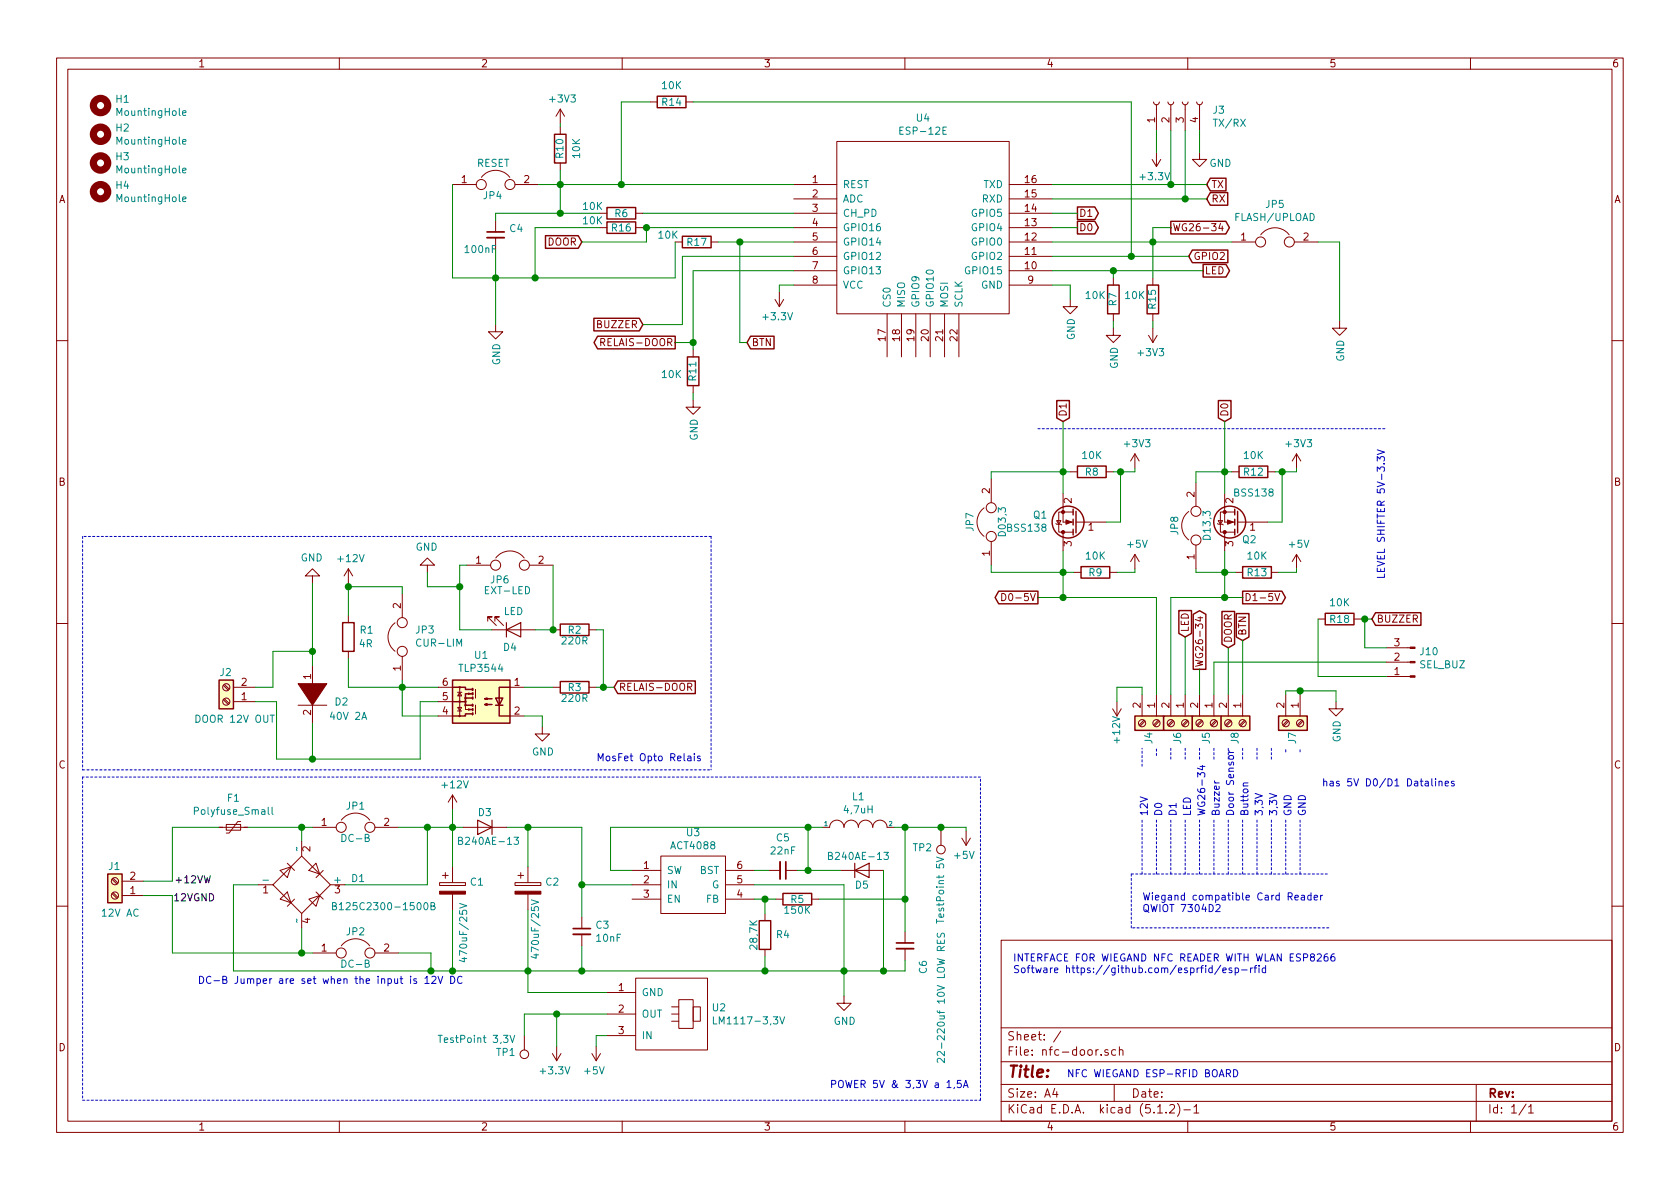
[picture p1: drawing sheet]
<svg xmlns="http://www.w3.org/2000/svg" width="297mm" height="210mm" viewBox="0 0 297 210" stroke-linecap="round" stroke-linejoin="round" font-family="sans-serif">
<g fill="none" stroke="#840000" stroke-width=".18">
<path d="M10 10.3h277v189.9h-277zM12 12.2h273v186.1h-273zM60 10.3v1.9M99.1 19.3l-.8 1.3M99.1 19.3v2.5M99.1 19.3l.7 1.3M110 10.3v1.9M114.9 18h1.3M121.3 18h1.3M160 10.3v1.9M204 18l.1 .3 .3 .2 .4-.1 .2-.4M204.5 18.5v4.6"/>
<path d="M206.5 18l.1 .3 .3 .2 .4-.1 .2-.4M207 18.5v4.6M209 18l.1 .3 .4 .2 .4-.1 .2-.4M209.5 18.5v4.6M210 10.3v1.9M211.6 18l.1 .3 .3 .2 .4-.1 .2-.4M212.1 18.5v4.6M260 10.3v1.9M80 32.6h4.2M85.1 31.4a3.2 3.2 0 0 1 5 0M87.6 39v2M91.1 32.6h4.1"/>
<path d="M99.1 22.5v1.2M99.1 28.8v1.3M106 37.7h1.3M112.4 37.7h1.3M140.3 37.7h7.7M140.3 32.6h7.7M140.3 35.2h7.7M148 25h30.4v30.5h-30.4zM178.4 37.7h7.7M178.4 32.6h7.7M178.4 35.2h7.7M203.7 28.2l.8 1.3"/>
<path d="M204.5 26.9v2.6M205.2 28.2l-.7 1.3M212.1 26.9v1.3h1.3l-1.3 1.3-1.3-1.3h1.3M215.8 39.5l-.3 .9h.8M216.1 40v.8M87.6 57.4v1.3h1.3l-1.3 1.2-1.2-1.2h1.2M87.6 42v2.1M106 40.3h1.3M112.4 40.3h1.3M119.4 42.8h1.2M125.7 42.8h1.3M137 53l.8 1.2"/>
<path d="M137.8 51.7v2.5M138.6 53l-.8 1.2M140.3 42.8h7.7M140.3 47.9h7.7M140.3 45.3h7.7M140.3 40.3h7.7M140.3 50.4h7.7M156.8 55.5v7.6M159.4 55.5v7.6M161.9 55.5v7.6M164.5 55.5v7.6M167 55.5v7.6"/>
<path d="M169.5 55.5v7.6M178.4 42.8h7.7M178.4 47.9h7.7M178.4 45.3h7.7M178.4 40.3h7.7M178.4 50.4h7.7M189.2 53v1.2h1.3l-1.3 1.3-1.2-1.3h1.2M196.8 58v1.3h1.3l-1.3 1.3-1.2-1.3h1.2M196.8 49.1v1.3M196.8 55.5v1.3M203.1 59.3l.7 1.3M203.8 49.1v1.3"/>
<path d="M203.8 55.5v1.3M203.8 58v2.6M204.6 59.3l-.8 1.3M217.8 42.8h4.2M222.9 41.5a3.2 3.2 0 0 1 5 0M228.9 42.8h4.1M236.9 56.8v1.2h1.2l-1.2 1.3-1.3-1.3h1.3M10 60.2h2M106.2 60.5h.6l.1-.5-.2-.1h-.5v1.2M122.6 70.7v1.3h1.2l-1.2 1.3-1.3-1.3h1.3M122.6 61.8v1.3M122.6 68.2v1.3"/>
<path d="M285 60.2h2M75.6 99.9h1.2l-1.2-1.2-1.3 1.2h1.3v1.3M82.5 99.9h4.2M87.7 98.7a3.2 3.2 0 0 1 5 0M93.6 99.9h4.2M174 89.8a3.2 3.2 0 0 0 0 5M175.3 84.7v4.2M175.3 95.8v4.1M186.7 92.6l.1 .1h.8l.1 .1M186.8 92.1h.8l-.4 .6zM188 87.2v5.1h1.7M188 94.1h1.7"/>
<path d="M188 94.1v3.3M189.2 83.4h1.3M189.7 90.5h-2.5v3.6h.8M190.2 92.3h5.4M195.6 83.4h1.2M200.7 80.3l-.8 1.2M200.7 80.3v2.5M200.7 98v2.6M200.7 80.3l.7 1.2M200.7 98l-.8 1.3M200.7 98l.7 1.3M210.2 90.4a3.2 3.2 0 0 0 0 5.1"/>
<path d="M211.5 85.3v4.2M211.5 96.4v4.2M215.3 92.6l.1 .1h.8l.1 .1M215.4 92.1h.8l-.4 .6zM216.5 87.2v5.1h1.8M216.5 94.1h1.8M216.5 94.1v3.3M217.8 83.4h1.3M218.3 90.5h-2.5v3.6h.7M218.8 92.3h5.4M224.2 83.4h1.2M229.2 80.3l-.7 1.2"/>
<path d="M229.2 80.3v2.5M229.2 98v2.6M229.2 80.3l.8 1.2M229.2 98l-.7 1.3M229.2 98l.8 1.3M10 110.3h2M55.2 101.8h1.3l-1.3-1.2-1.2 1.2h1.2v1.3M55.2 117.7v3.8M61.6 100.6l-.8 1.2M61.6 100.6v2.5M61.6 108.8v1.3M61.6 115.2v1.3"/>
<path d="M61.6 100.6l.8 1.2M69.8 110.1a3.2 3.2 0 0 0 0 5.1M71.1 105v4.2M71.1 116.1v4.2M86.2 109.8v-.7h.8h-.8l1.6 1.5M87 111.4h7.6M87.5 109.8v-.7h.8h-.8l1.5 1.5M97.8 111.4h1.3M104.1 111.4h1.3M177.1 104.9a.64 .64 0 0 1 .8 .7 .64 .64 0 0 1-.8 .6zM189.9 101.2h1.2M196.2 101.2h1.3"/>
<path d="M211.8 109.2h.8M212.2 109.1v.7l-.9-.3M218.4 101.2h1.3M224.8 101.2h1.3M225.4 104.9l.4 1.3 .5-1.3M233 109.5h1.3M239.4 109.5h1.3M245.1 114.5h4.2M245.1 117.1h4.2M245.1 119.6h4.2M285 110.3h2M39.5 121.2l.9 .8"/>
<path d="M39.5 123.7l.9 .9M39.7 121l.8 .9M39.7 123.6l.8 .8M41.3 124.1h3.8M41.3 121.5h3.8M52.7 124.7h5.1M55.2 124.1v3.8M77.5 124.1h2.5M77.5 121.5h2.5M77.5 126.6h2.5M80.9 125.7h.8M80.9 122.4h.8"/>
<path d="M80.9 125.1h.7l-.3 .6zM81.3 122.4l.3 .7h-.7zM81.3 121.5v5.1M82.3 124.7v.8h1.1M82.8 125.3l.5 .2-.5 .1zM82.8 122.5l.5 .2-.5 .1zM90.2 121.5h2.5M90.2 126.6h2.5M95.9 128.5v1.3h1.3l-1.3 1.3-1.3-1.3h1.3M97.8 121.5h1.3M104.1 121.5h1.3M121.6 121.5l.6-.1 .1-.1v-.4l-.2-.1h-.5v1.3"/>
<path d="M121.9 121.5l.4 .6M196.7 125.3l.8 1.3M197.5 124.1v2.5M198.2 125.3l-.7 1.3M201.9 122.8v3.8M202.3 127.3l-.9 .9M202.4 127.5l-.8 .9M204.5 122.8v3.8M204.8 127.3l-.8 .9M205 127.5l-.9 .9M207 122.8v3.8M207.3 127.3l-.8 .9"/>
<path d="M207.5 127.5l-.8 .9M209.5 122.8v3.8M209.9 127.3l-.9 .9M210.1 127.5l-.9 .9M212.1 122.8v3.8M212.4 127.3l-.8 .9M212.6 127.5l-.8 .9M214.6 122.8v3.8M215 127.3l-.9 .9M215.1 127.5l-.8 .9M217.2 122.8v3.8M217.5 127.3l-.8 .9"/>
<path d="M217.7 127.5l-.9 .9M219.7 122.8v3.8M220 127.3l-.8 .9M220.2 127.5l-.8 .9M227.3 122.8v3.8M227.7 127.3l-.9 .9M227.8 127.5l-.8 .9M229.9 122.8v3.8M230.2 127.3l-.8 .9M230.4 127.5l-.9 .9M236.2 124.1v1.2h1.3l-1.3 1.3-1.3-1.3h1.3M19.8 155.5l.9 .8"/>
<path d="M19.8 158l.9 .9M20 155.3l.9 .9M20 157.9l.9 .8M21.6 158.4h3.8M21.6 155.8h3.8M38.7 146.3h5.1M40 145.8h2.5v1h-2.5zM42.5 145.3h-.5l-1.5 2h-.5M45.7 156.5h2.6M49.5 153.9l1.9-.6-.6 1.9zM49.5 159l1.3-1.3 .6 1.9zM50.8 152.6l1.3 1.3"/>
<path d="M52.1 159l-1.3 1.3M53.3 151.4l5.1 5.1-5.1 5-5-5zM53.3 148.8v2.6M54.6 159l1.9-.6-.6 1.9zM55.2 146.3h4.2M55.9 152.6l.6 2-1.9-.7zM55.9 157.7l1.2 1.3M57.1 153.9l-1.2 1.3M58.4 156.5h2.6M60.4 145a3.2 3.2 0 0 1 5 0M66.3 146.3h4.2M77.7 156.1h4.6v.5h-4.6z"/>
<path d="M78.2 154.8h1M78.7 154.3v1M80 140.6v2.5M80 153.3v2.8M80 158.1v2.8M80 140.6l-.8 1.3M80 140.6l.8 1.3M81.9 146.3h7.6M91.1 156.1h4.5v.5h-4.5zM91.6 154.8h1M92.1 154.3v1M93.3 153.3v2.8"/>
<path d="M93.3 158.1v2.8M111.8 153.9h5M111.8 156.5h5M111.8 159h5M116.8 151.4h11.5v10.1h-11.5zM128.3 153.9h5M128.3 156.5h5M128.3 159h5M135.9 153.9h2M137.2 159h1.2M138.9 153.9h2.1M143.5 159h1.3"/>
<path d="M145.4 146.3h1.3a1.27 1.27 0 0 1 1.3-1.3 1.27 1.27 0 0 1 1.2 1.3 1.27 1.27 0 0 1 1.3-1.3 1.27 1.27 0 0 1 1.3 1.3 1.27 1.27 0 0 1 1.2-1.3 1.27 1.27 0 0 1 1.3 1.3 1.27 1.27 0 0 1 1.3-1.3 1.27 1.27 0 0 1 1.2 1.3h1.3M148.6 153.9h7.6M166.4 146.9v2.6M170.1 148.2l.7 1.3M170.8 146.9v2.6M171.6 148.2l-.8 1.3M10 160.2h2M53.3 161.5v2.6M55.2 168.5h4.2M60.4 167.3a3.2 3.2 0 0 1 5 0M66.3 168.5h4.2M102.9 162.2v2"/>
<path d="M102.9 165.2v2.1M107.3 175.5h5.1M107.3 179.3h5.1M112.4 173h12.7v12.7h-12.7zM118.7 178h1.3zM118.7 179.3h1.3zM120 176.8h2.6v5.1h-2.6zM122.6 178h1.2v2.6h-1.2zM135.3 161.5v1.3M135.3 167.9v1.3M149.2 176.1v1.3h1.3l-1.3 1.3-1.2-1.3h1.2M160 164.7v2"/>
<path d="M160 167.8v2M177 166.3h108v32h-108zM285 160.2h2M60 198.3v1.9M92.7 183.1v2.6M97.7 186.3l.7 1.3M98.4 185v2.6M99.2 186.3l-.8 1.3M104.6 186.3l.8 1.3M105.4 185v2.6M106.2 186.3l-.8 1.3M107.3 183.1h5.1"/>
<path d="M110 198.3v1.9M118.7 180.6h1.3zM160 198.3v1.9M177 194.8h108M177 191.8h108M177 187.8h108M177 181.8h108M186.5 192.5l-.4 1h1M186.8 193v1M187.6 182.3l-1.3 2M194.7 186.5v.1M195.9 185.7a.37 .37 0 0 0-.6 .1l.1 .2 .5 .2 .1 .1-.2 .3-.5-.1"/>
<path d="M197 191.8v3M197.3 185.7l-.5-.1-.3 .3 .1 .6 .2 .1 .5-.1M197.9 185.7h.1a.37 .37 0 0 1 .6 .1v.8M197.9 185.1v1.5M204.7 196.8h.8M206.2 196.7v.1M206.8 195.5l.2-.2h.4l.2 .2 .1 .3-.1 .2-.8 .8h.9M208.2 195.1a1.71 1.71 0 0 1 0 2.3M209.3 196.3h1.2M210 198.3v1.9M211.1 195.8l.4-.5v1.5M211.1 196.8h.9"/>
<path d="M260 198.3v1.9M261 191.8v6.5M269.8 195.2l-1.2 2M270.3 195.8l.4-.5v1.5M270.3 196.8h.8"/>
<circle cx="85.1" cy="32.6" r=".89"/>
<circle cx="90.2" cy="32.6" r=".89"/>
<circle cx="222.9" cy="42.8" r=".89"/>
<circle cx="228" cy="42.8" r=".89"/>
<circle cx="87.6" cy="99.9" r=".89"/>
<circle cx="92.7" cy="99.9" r=".89"/>
<circle cx="175.3" cy="94.9" r=".89"/>
<circle cx="175.3" cy="89.8" r=".89"/>
<circle cx="211.5" cy="90.4" r=".89"/>
<circle cx="211.5" cy="95.5" r=".89"/>
<circle cx="71.1" cy="115.2" r=".89"/>
<circle cx="71.1" cy="110.1" r=".89"/>
<circle cx="40" cy="121.5" r=".63"/>
<circle cx="40" cy="124.1" r=".63"/>
<circle cx="81.3" cy="126.6" r=".13"/>
<circle cx="81.3" cy="121.5" r=".13"/>
<circle cx="81.3" cy="124.1" r=".13"/>
<circle cx="82.3" cy="123.4" r=".13"/>
<circle cx="82.3" cy="124.1" r=".13"/>
<circle cx="82.3" cy="124.7" r=".13"/>
<circle cx="201.9" cy="127.9" r=".63"/>
<circle cx="204.5" cy="127.9" r=".63"/>
<circle cx="207" cy="127.9" r=".63"/>
<circle cx="209.5" cy="127.9" r=".63"/>
<circle cx="212.1" cy="127.9" r=".63"/>
<circle cx="214.6" cy="127.9" r=".63"/>
<circle cx="217.2" cy="127.9" r=".63"/>
<circle cx="219.7" cy="127.9" r=".63"/>
<circle cx="227.3" cy="127.9" r=".63"/>
<circle cx="229.9" cy="127.9" r=".63"/>
<circle cx="20.3" cy="158.4" r=".63"/>
<circle cx="20.3" cy="155.8" r=".63"/>
<circle cx="60.3" cy="146.3" r=".89"/>
<circle cx="65.4" cy="146.3" r=".89"/>
<circle cx="166.4" cy="150.2" r=".76"/>
<circle cx="60.3" cy="168.5" r=".89"/>
<circle cx="65.4" cy="168.5" r=".89"/>
<circle cx="92.7" cy="186.4" r=".76"/>
</g>
<g fill="none" stroke="#840000" stroke-width=".25">
<path d="M116.2 17h5.1v2h-5.1zM98 23.7h2.1v5.1h-2.1zM107.3 36.7h5.1v2h-5.1zM107.3 39.2h5.1v2.1h-5.1zM190.5 39.1h3.1l.6 1.2-.6 1.1h-3.1zM190.5 36.6h3.1l.6 1.1-.6 1.1h-3.1zM207 39.1h9.7l.7 1.2-.7 1.1h-9.7zM214 31.5h2.8v2.3h-2.8l-.6-1.2zM214 34.1h3.1v2.2h-3.1l-.6-1.1zM96.4 41.7h5.8l.7 1.1-.7 1.1h-5.8zM105 56.3h8l.7 1.1-.7 1.1h-8zM105.7 59.5h13.7v2.2h-13.7l-.7-1.1z"/>
<path d="M120.6 41.8h5.1v2h-5.1zM132.7 59.5h4.2v2.2h-4.2l-.6-1.1zM195.8 50.4h2.1v5.1h-2.1zM202.8 50.4h2.1v5.1h-2.1zM210.8 44.2h6.3v2.3h-6.3l-.6-1.2zM212.7 46.8h4.1l.6 1.1-.6 1.1h-4.1zM121.5 63.1h2.1v5.1h-2.1zM186.8 70.8h2.3v3.1l-1.1 .6-1.2-.6zM215.4 70.8h2.3v3.1l-1.2 .6-1.1-.6zM189.7 90v1.1M189.7 91.8v1M189.7 93.6v1"/>
<path d="M190.2 90.4v3.8M190.5 82.4h5.1v2h-5.1zM218.3 90v1.1M218.3 91.8v1M218.3 93.6v1M218.8 90.4v3.8M219.1 82.4h5.1v2h-5.1zM60.6 110.1h2v5.1h-2zM99.1 110.4h5v2h-5zM176.6 104.5h6.9v2.3h-6.9l-.7-1.1zM191.1 100.2h5.1v2h-5.1zM208.4 108h2.3v4l-1.2 .6-1.1-.6z"/>
<path d="M211 108.6l1.1-.6 1.1 .6v9.8h-2.2zM216.1 108.1h2.2v5.8l-1.1 .6-1.1-.6zM218.6 108.5h2.2v4.1l-1.1 .7-1.1-.7zM219.7 100.2h5.1v2h-5.1zM219.7 104.5h6.9l.7 1.2-.7 1.1h-6.9zM234.3 108.5h5.1v2h-5.1zM243.2 108.4h8v2.2h-8l-.6-1.1zM38.7 120.3h2.6v5h-2.6zM80 124.1h2.3M80 120.3h10.2v7.6h-10.2zM80 121.5h2.3v.4h1.1M83.4 122.7h-1.1v.7"/>
<path d="M83.4 126.2h-1.1v.4h-2.3M83.4 123.4h-1.1v1.3h1.1M85.7 124.6l.4-.1v.2l-.4-.1h1.3M85.7 123.6l.4-.2v.3l-.4-.1h1.3M87.6 123.4h1.3l-.6 1.3zM87.6 124.7h1.3M88.3 124.7v1.9h1.9M88.3 123.3v1.4M90.2 121.5h-1.9v1.9M99.1 120.5h5v2h-5zM109.2 120.4h13.7v2.3h-13.7l-.6-1.2zM200.7 126.6h5v2.6h-5z"/>
<path d="M205.7 126.6h5.1v2.6h-5.1zM210.8 126.6h5.1v2.6h-5.1zM215.9 126.6h5.1v2.6h-5.1zM226.1 126.6h5v2.6h-5zM19 154.6h2.6v5h-2.6zM138.4 158h5.1v2h-5.1zM134.2 162.8h2.1v5.1h-2.1z"/>
<circle cx="188.8" cy="92.3" r="2.82"/>
<circle cx="217.4" cy="92.3" r="2.82"/>
</g>
<g fill="none" stroke="#0000c2" stroke-width=".18">
<path d="M243.5 79.5l1.3 .5-1.3 .4M243.5 81.5v-.8l.5 .5 .1-.4 .5-.1 .2 .3-.1 .5M121.6 133.8h.5l.1 .7M122.2 134l-.5 .1-.1 .1v.3h.6M122.8 133.3v.1M122.8 133.7v.8M123.8 133.8l-.3-.1-.2 .2 .1 .2 .4 .1v.3h-.5M212.2 135.5h.8M212.6 135.4v.7l-.9-.3M214.7 138.1l.3 .3M217.3 132.7l.2 .4M217.3 133.1h.8"/>
<path d="M217.3 133.7l.2-.1h.5l.1 .3v.3h-.7l-.1-.2zM220.6 138.4l-.7 .1-.1 .3 .1 .2M253.2 137.7v1.1l.1 .2M253.8 137.7v.1M253.8 138.1v.9M254.4 138.3l.2-.2 .3 .1 .1 .8M254.4 138.1v.9M255.5 138.6l.6-.2v-.2l-.4-.1-.2 .2 .1 .6h.5M257.1 138.2l-.3-.1-.2 .2 .1 .2 .4 .1v.3h-.5M229 158.7l.6-.1-.1-.2-.3-.1-.2 .2v.6h.5M230.1 158.4h.5l.1 .8M230.7 158.6l-.5 .1-.2 .1 .2 .4 .5-.1"/>
<path d="M231.8 158.4l-.4-.1-.2 .2 .1 .6h.5M231.8 157.9v1.3M232.4 158.7l.6-.1-.1-.2-.4-.1-.1 .2v.6h.5M233.5 158.3v.9M233.9 158.3l-.4 .2M72.6 172.6v.2M72.6 173.1v.8M73.6 173.1h-.3l-.1 .1v.2l.4 .2v.3h-.4M75.1 173l.4-.4v1.3M75.1 173.9h.8M76.4 172.8l.4-.2 .3 .4-.8 .9h.8M77.4 172.6l.5 1.3 .4-1.3"/>
<path d="M79.7 172.6a.64 .64 0 0 1 .7 .7 .64 .64 0 0 1-.7 .6zM81.7 172.8a.51 .51 0 0 0-.6 0 .51 .51 0 0 0-.2 .6 .46 .46 0 0 0 .2 .5 .46 .46 0 0 0 .6-.1M213.2 170.7v.2M214.3 171.2h-.3l-.3 .2 .1 .6h.5M214.3 170.7v1.3M215 160.1l.5-.2 .2 .2v.2v.2l-.8 .7h.8M215.8 170.7l-1 1.6M216.2 171.6l.6-.1-.1-.3h-.3l-.2 .1 .1 .7h.4M217.8 171.2h-.3l-.2 .1v.2l.5 .1v.4h-.5M218.4 171.2h.3l.3 .2-.1 .6h-.5M218.4 171.2v1.2M219.5 171.5h1"/>
<path d="M221.1 171.2v.8M221.5 171.2l-.4 .2M221.7 171.2h.5M222.2 170.7l-.3 .2v1.1M222.6 170.7v.2M222.6 171.2v.8M223.8 171.2h-.4l-.2 .2 .1 .6h.5M223.8 170.7v1.3M232.9 168.8l.5-.1 .2 .3-.8 .9h.8M234.7 168.7l-.4 .1a.87 .87 0 0 0 0 1.1l.5-.1v-.5l-.5-.1-.2 .2M235.9 168.7h-.2a.79 .79 0 0 0-.1 1.2l.4-.1v-.5l-.4-.1-.3 .2M167.4 192.3h.7"/>
<path d="M168.8 192.3l-.2 .2M169.9 191.1h-.6l-.1 .6 .5-.2 .3 .3v.3l-.3 .2-.5-.1M170.3 192.3l.5-1.2 .4 1.2M170.5 192h.6M216.8 189.8h.6l.2-.2-.1-.3-.2-.2h-.5v1.3M217.1 189.8l.5 .6M218.1 189.1a.64 .64 0 0 1 .8 .7 .64 .64 0 0 1-.8 .6z"/>
</g>
<g fill="none" stroke="#0000c2" stroke-width=".18" stroke-dasharray=".4 .4">
<path d="M183.5 75.8h61.6M14.6 94.9v41.2M125.7 94.9h-111.1M125.7 94.9v41.2M14.6 137.4v57.2M14.6 136.1h111.1M173.4 137.4h-158.8M201.9 135.5v-3.2M204.5 133.6v-1.3M207 134.2v-1.9M209.5 134.2v-1.9M212.1 134.2v-1.9"/>
<path d="M214.6 134.2v-1.9M217.2 134.2v-1.9M219.7 134.2v-1.9M222.2 134.2v-1.9M224.8 134.2v-1.9M227.3 133v-.7M229.9 133v-.7M200 154.6h34.9M201.9 154.6v-9.6M204.5 154.6v-9.6M207 154.6v-9.6M209.5 154.6v-9.6"/>
<path d="M212.1 154.6v-9.6M214.6 154.6v-9.6M217.2 154.6v-9.6M219.7 154.6v-9.6M222.2 154.6v-9.6M224.8 154.6v-9.6M227.3 154.6v-9.6M229.9 154.6v-9.6M200 164.1v-9.5M234.9 164.1h-34.9M14.6 194.6h158.8M173.4 194.6v-57.2"/>
</g>
<g fill="#840000" stroke="#840000" stroke-width=".18">
<path d="M188.5 91.9l1 .4-1 .4z"/>
<path d="M217 91.9l1.1 .4-1.1 .4z"/>
<path d="M77.7 157.6h4.6v.5h-4.6z"/>
<path d="M91.1 157.6h4.5v.5h-4.5z"/>
<path d="M52.7 120.9h5.1l-2.6 3.8z"/>
<path d="M249.3 114.4h.9v.3h-.9z"/>
<path d="M249.3 117h.9v.2h-.9z"/>
<path d="M249.3 119.5h.9v.3h-.9z"/>
<circle cx="188" cy="90.5" r=".28"/>
<circle cx="188" cy="94.1" r=".28"/>
<circle cx="216.5" cy="90.5" r=".28"/>
<circle cx="216.5" cy="94.1" r=".28"/>
</g>
<g fill="none" stroke="#008400" stroke-width=".18">
<path d="M114.9 18h-5v14.6M122.6 18h77.4v27.3M80 32.6v16.5h39.4v-6.3M95.2 32.6h45.1M99.1 21.8v.7M99.1 30.1v7.6M106 37.7h-18.4v1.3M113.7 37.7h26.6M186.1 37.7h4.4M186.1 32.6h27.3M186.1 35.2h27.3M204.5 23.1v3.8"/>
<path d="M207 23.1v9.5M209.5 23.1v12.1M212.1 23.1v3.8M87.6 44.1v13.3M106 40.3h-11.4v8.8M113.7 40.3h26.6M114.3 40.3v2.5h-11.4M127 42.8h13.3M130.8 42.8v17.8h1.3M140.3 47.9h-17.7v13.9M140.3 50.4h-2.5v1.3M140.3 45.3h-19.7v12.1h-6.9"/>
<path d="M186.1 42.8h31.7M186.1 47.9h26.6M186.1 50.4h3.1v2.6M186.1 40.3h4.4M186.1 45.3h24.1M196.8 47.9v1.2M196.8 56.8v1.2M203.8 56.8v1.2M207 40.3h-3.2v8.8M233 42.8h3.9v14M119.4 60.6h3.2M122.6 69.5v1.2"/>
<path d="M188 74.5v12.7M216.5 74.5v12.7M82.5 99.9h-1.2v11.5h5.7M97.8 99.9v11.5h-3.2M175.3 99.9v1.3h14.6M188 97.4v8.3M189.2 83.4h-13.9v1.3M198.1 83.4v8.9h-2.5M200.7 82.8v.6h-3.9M216.5 97.4v8.3M217.8 83.4h-6.3v1.9M226.7 83.4v8.9h-2.5"/>
<path d="M229.2 82.8v.6h-3.8M55.2 115.2h-6.9v6.3h-3.2M55.2 103.1v14.6M61.6 103.8h9.5v1.2M61.6 116.5v5h15.9M61.6 103.1v5.7M75.6 101.2v2.6h5.7M105.4 111.4h1.3v10.1M183.5 105.7h21v17.1M200.7 100.6v.6h-3.2M209.5 112.6v10.2M211.5 100.6v.6h6.9"/>
<path d="M212.1 118.4v4.4M217.2 114.5v8.3M219.7 105.7h-12.7v17.1M219.7 113.3v9.5M229.2 100.6v.6h-3.1M233 109.5v10.1h12.1M240.7 109.5h1.9M241.3 109.5v5h3.8M245.1 117.1h-30.5v5.7M45.1 124.1h3.8v10.1h25.4v-10.1h3.2M55.2 127.9v6.3M71.1 120.3v6.3h6.4"/>
<path d="M92.7 126.6h3.2v1.9M92.7 121.5h5.1M105.4 121.5h3.2M201.9 122.8v-1.3h-4.4v2.6M227.3 122.8v-.6h8.9v1.9M229.9 122.2v.6M25.4 158.4h5.1v10.1h24.7M38.7 146.3h-8.2v9.5h-5.1M43.8 146.3h11.4M45.7 156.5h-4.4v15.2h118.7v-1.9M53.3 146.3v2.5M70.5 146.3h11.4"/>
<path d="M75.6 146.3v10.2h-14.6M80 143.1v10.2M89.5 146.3h13.4v15.9M93.3 146.3v7M102.9 156.5h8.9M133.3 156.5h15.9v19.6M133.3 153.9h2.6M133.3 159h3.9M135.3 159v2.5M141 153.9h7.6M142.9 146.3v7.6M144.8 159h15.2"/>
<path d="M145.4 146.3h-37.5v7.6h3.9M156.2 153.9v17.8M158.1 146.3h12.7v.6M160 146.3v18.4M166.4 146.3v.6M53.3 164.1v4.4M70.5 168.5h5.7v3.2M80 160.9v10.8M93.3 160.9v14.6h14M98.4 179.3v5.7M102.9 167.3v4.4M107.3 179.3h-14.6v3.8"/>
<path d="M135.3 169.2v2.5M107.3 183.1h-1.9v1.9"/>
</g>
<g fill="#008400" stroke="#008400" stroke-width=".25">
<circle cx="188" cy="101.2" r=".51"/>
<circle cx="198.1" cy="83.4" r=".51"/>
<circle cx="216.5" cy="101.2" r=".51"/>
<circle cx="226.7" cy="83.4" r=".51"/>
<circle cx="53.3" cy="168.5" r=".51"/>
<circle cx="71.1" cy="121.5" r=".51"/>
<circle cx="106.7" cy="121.5" r=".51"/>
<circle cx="76.2" cy="171.7" r=".51"/>
<circle cx="80" cy="171.7" r=".51"/>
<circle cx="75.6" cy="146.3" r=".51"/>
<circle cx="80" cy="146.3" r=".51"/>
<circle cx="93.3" cy="171.7" r=".51"/>
<circle cx="98.4" cy="179.3" r=".51"/>
<circle cx="93.3" cy="146.3" r=".51"/>
<circle cx="102.9" cy="156.5" r=".51"/>
<circle cx="142.9" cy="146.3" r=".51"/>
<circle cx="149.2" cy="171.7" r=".51"/>
<circle cx="135.3" cy="159" r=".51"/>
<circle cx="135.3" cy="171.7" r=".51"/>
<circle cx="166.4" cy="146.3" r=".51"/>
<circle cx="160" cy="146.3" r=".51"/>
<circle cx="160" cy="159" r=".51"/>
<circle cx="102.9" cy="171.7" r=".51"/>
<circle cx="55.2" cy="115.2" r=".51"/>
<circle cx="55.2" cy="134.2" r=".51"/>
<circle cx="142.9" cy="153.9" r=".51"/>
<circle cx="61.6" cy="103.8" r=".51"/>
<circle cx="53.3" cy="146.3" r=".51"/>
<circle cx="216.5" cy="83.4" r=".51"/>
<circle cx="188" cy="83.4" r=".51"/>
<circle cx="188" cy="105.7" r=".51"/>
<circle cx="203.8" cy="42.8" r=".51"/>
<circle cx="196.9" cy="47.9" r=".51"/>
<circle cx="99.1" cy="32.6" r=".51"/>
<circle cx="99.1" cy="37.7" r=".51"/>
<circle cx="87.6" cy="49.1" r=".51"/>
<circle cx="109.9" cy="32.6" r=".51"/>
<circle cx="200" cy="45.3" r=".51"/>
<circle cx="122.6" cy="60.6" r=".51"/>
<circle cx="114.3" cy="40.3" r=".51"/>
<circle cx="241.3" cy="109.5" r=".51"/>
<circle cx="94.6" cy="49.1" r=".51"/>
<circle cx="130.8" cy="42.8" r=".51"/>
<circle cx="207" cy="32.6" r=".51"/>
<circle cx="209.6" cy="35.2" r=".51"/>
<circle cx="229.9" cy="122.2" r=".51"/>
<circle cx="156.2" cy="171.7" r=".51"/>
<circle cx="81.3" cy="103.8" r=".51"/>
<circle cx="97.8" cy="111.4" r=".51"/>
<circle cx="216.5" cy="105.7" r=".51"/>
</g>
<g fill="#ffffc2" stroke="#ffffc2" stroke-width=".18">
<path d="M19 154.6h2.6v5h-2.6z"/>
<path d="M38.7 120.3h2.6v5h-2.6z"/>
<path d="M80 120.3h10.2v7.6h-10.2z"/>
<path d="M200.7 126.6h5v2.6h-5z"/>
<path d="M205.7 126.6h5.1v2.6h-5.1z"/>
<path d="M226.1 126.6h5v2.6h-5z"/>
<path d="M210.8 126.6h5.1v2.6h-5.1z"/>
<path d="M215.9 126.6h5.1v2.6h-5.1z"/>
</g>
<g fill="none" stroke="#008484" stroke-width=".18">
<path d="M32.3 20l.6-.1-.1-.3h-.3l-.2 .2 .1 .6h.4M32.3 25.1l.6-.1-.1-.3h-.3l-.2 .1 .1 .6h.4M32.3 30.1l.6-.1-.1-.2-.3-.1-.2 .2 .1 .6h.4M32.3 35.2l.6-.1-.1-.2-.3-.1-.2 .2 .1 .6h.4M167.3 22.5h-.6v1.2h.6M47.4 142.7v1.1l.2 .2M48.1 142.7v1.1l.2 .2M52.4 149.8l.1 .6M81.1 148.7l.5-.1 .2-.2-.1-.2-.6-.1v1.2h.5l.2-.1v-.3l-.3-.2M81.3 159.8l1.2 .4-1.2 .4M90.9 148.1h.8l-.5 .4 .4 .2v.5l-.2 .1-.5-.1M94 159.1l1.2 .4-1.2 .5"/>
<path d="M146.5 151.3h.5l.2-.2-.1-.3-.6-.1v1.3h.5l.2-.1v-.3l-.3-.3M156.3 150.7h.8l-.5 .5 .4 .1v.6l-.2 .1-.5-.1M165.6 151.6l1.3 .4-1.3 .4M52.4 162.5l.1 .6M58.8 160.2h.5l.2-.2-.1-.3-.6-.1v1.3h.5l.2-.1v-.4l-.3-.2M76.2 160.2h.6v-.5l-.6-.1v1.3h.5l.2-.3v-.2l-.3-.2M82.1 169.3v.8l-.9-.3M94.8 168.7v.8l-.9-.3M126.1 179.8v1.3h.6M137.9 179.8l.4 1.3 .4-1.3M165.8 165l-.1 .5 .1 .2h.4l.2-.6 .4-.1 .2 .2-.1 .5M77.5 183.1h.7"/>
<path d="M90.2 183.1l.4 1.2 .4-1.2M167 187.1v.8l-.7-.7-.2-.1-.3 .1-.1 .2 .1 .5M167 185.9v.8l-.9-.8-.4 .3 .1 .5"/>
</g>
<path d="M89.5 111.4l2.6-1.3v2.5zM89.5 110.1v2.5M84.1 121.9v1.5M84.1 124.7v1.5M84.5 145l2.5 1.3-2.5 1.3zM87 145v2.6M151.1 153.9l2.6-1.3v2.6zM151.1 152.6v2.6" fill="none" stroke="#840000" stroke-width=".2"/>
<path d="M83.6 126.1v.3M83.6 125.3v.3M83.6 123.3v.3M83.6 122.5v.3M83.6 121.8v.2M83.6 124.6v.2" fill="none" stroke="#840000" stroke-width=".36"/>
<path d="M86.1 42h3.1M137.9 152.4v3M101.3 165.2h3.1M158.5 167.8h3" fill="none" stroke="#840000" stroke-width=".33"/>
<path d="M86.1 41h3.1M138.9 152.4v3M101.3 164.2h3.1M158.5 166.7h3" fill="none" stroke="#840000" stroke-width=".3"/>
<g fill="none" stroke="#840000" stroke-width="1.3">
<circle cx="17.8" cy="18.7" r="1.27"/>
<circle cx="17.8" cy="23.7" r="1.27"/>
<circle cx="17.8" cy="28.8" r="1.27"/>
<circle cx="17.8" cy="33.9" r="1.27"/>
</g>
<text font-size="2.8" fill="#840000" x="178" y="190.5">Title:</text>
<g font-size="2.1" fill="#840000">
<text x="178" y="184">Sheet: /</text>
<text x="178" y="186.7">File: nfc-door.sch</text>
<text x="178" y="196.9">KiCad E.D.A. kicad (5.1.2)-1</text>
<text x="178" y="194.1">Size: A4</text>
<text x="200" y="194.1">Date:</text>
<text x="263" y="194.1">Rev:</text>
<text x="263" y="196.9">Id: 1/1</text>
</g>
<g font-size="1.8" fill="#840000">
<text x="35" y="11.9">1</text>
<text x="85" y="11.9">2</text>
<text x="135" y="11.9">3</text>
<text x="185" y="11.9">4</text>
<text x="235" y="11.9">5</text>
<text x="285" y="11.9">6</text>
<text x="204.2" y="21.7" transform="rotate(-90 204.2 21.7)">1</text>
<text x="206.8" y="21.7" transform="rotate(-90 206.8 21.7)">2</text>
<text x="209.3" y="21.7" transform="rotate(-90 209.3 21.7)">3</text>
<text x="211.8" y="21.7" transform="rotate(-90 211.8 21.7)">4</text>
<text x="10.4" y="35.9">A</text>
<text x="81.6" y="32.4">1</text>
<text x="92.7" y="32.4">2</text>
<text x="143.7" y="32.4">1</text>
<text x="143.7" y="34.9">2</text>
<text x="181.3" y="34.9">15</text>
<text x="181.3" y="32.4">16</text>
<text x="214.1" y="33.3">TX</text>
<text x="214.1" y="35.8">RX</text>
<text x="285.4" y="35.9">A</text>
<text x="143.7" y="37.5">3</text>
<text x="143.7" y="40">4</text>
<text x="181.3" y="40">13</text>
<text x="181.3" y="37.5">14</text>
<text x="190.8" y="40.9">D0</text>
<text x="190.8" y="38.3">D1</text>
<text x="207.3" y="40.9">WG26-34</text>
<text x="96.8" y="43.4">DOOR</text>
<text x="143.7" y="42.5">5</text>
<text x="143.7" y="45.1">6</text>
<text x="143.7" y="47.6">7</text>
<text x="181.3" y="47.6">10</text>
<text x="181.3" y="45.1">11</text>
<text x="181.3" y="42.5">12</text>
<text x="211" y="46">GPIO2</text>
<text x="219.4" y="42.5">1</text>
<text x="230.5" y="42.5">2</text>
<text x="143.7" y="50.2">8</text>
<text x="181.8" y="50.2">9</text>
<text x="213" y="48.5">LED</text>
<text x="105.7" y="58">BUZZER</text>
<text x="106.8" y="61.2">RELAIS-DOOR</text>
<text x="132.9" y="61.2">BTN</text>
<text x="156.6" y="60.3" transform="rotate(-90 156.6 60.3)">17</text>
<text x="159.1" y="60.3" transform="rotate(-90 159.1 60.3)">18</text>
<text x="161.7" y="60.3" transform="rotate(-90 161.7 60.3)">19</text>
<text x="164.2" y="60.3" transform="rotate(-90 164.2 60.3)">20</text>
<text x="166.8" y="60.3" transform="rotate(-90 166.8 60.3)">21</text>
<text x="169.3" y="60.3" transform="rotate(-90 169.3 60.3)">22</text>
<text x="188.6" y="73.8" transform="rotate(-90 188.6 73.8)">D1</text>
<text x="217.2" y="73.8" transform="rotate(-90 217.2 73.8)">D0</text>
<text x="10.4" y="85.9">B</text>
<text x="175" y="87.3" transform="rotate(-90 175 87.3)">2</text>
<text x="189.5" y="89" transform="rotate(-90 189.5 89)">2</text>
<text x="211.2" y="87.9" transform="rotate(-90 211.2 87.9)">2</text>
<text x="218.1" y="89" transform="rotate(-90 218.1 89)">2</text>
<text x="285.4" y="85.9">B</text>
<text x="192.4" y="93.8">1</text>
<text x="221" y="93.8">1</text>
<text x="84.2" y="99.7">1</text>
<text x="95.2" y="99.7">2</text>
<text x="175" y="98.3" transform="rotate(-90 175 98.3)">1</text>
<text x="189.5" y="96.6" transform="rotate(-90 189.5 96.6)">3</text>
<text x="211.2" y="99" transform="rotate(-90 211.2 99)">1</text>
<text x="218.1" y="96.6" transform="rotate(-90 218.1 96.6)">3</text>
<text x="70.9" y="107.6" transform="rotate(-90 70.9 107.6)">2</text>
<text x="178.3" y="106.3">D0-5V</text>
<text x="220" y="106.3">D1-5V</text>
<text x="210.2" y="111.9" transform="rotate(-90 210.2 111.9)">LED</text>
<text x="217.8" y="113.8" transform="rotate(-90 217.8 113.8)">DOOR</text>
<text x="220.3" y="112.5" transform="rotate(-90 220.3 112.5)">BTN</text>
<text x="243.4" y="110.1">BUZZER</text>
<text x="70.9" y="118.6" transform="rotate(-90 70.9 118.6)">1</text>
<text x="212.7" y="118.1" transform="rotate(-90 212.7 118.1)">WG26-34</text>
<text x="246.5" y="119.4">1</text>
<text x="246.5" y="116.8">2</text>
<text x="246.5" y="114.3">3</text>
<text x="42.7" y="123.8">1</text>
<text x="42.7" y="121.3">2</text>
<text x="55" y="120.1" transform="rotate(-90 55 120.1)">1</text>
<text x="78.3" y="123.8">5</text>
<text x="78.3" y="121.3">6</text>
<text x="91" y="121.3">1</text>
<text x="109.4" y="122.2">RELAIS-DOOR</text>
<text x="201.7" y="125.2" transform="rotate(-90 201.7 125.2)">2</text>
<text x="204.2" y="125.2" transform="rotate(-90 204.2 125.2)">1</text>
<text x="206.8" y="125.2" transform="rotate(-90 206.8 125.2)">2</text>
<text x="209.3" y="125.2" transform="rotate(-90 209.3 125.2)">1</text>
<text x="211.8" y="125.2" transform="rotate(-90 211.8 125.2)">2</text>
<text x="214.4" y="125.2" transform="rotate(-90 214.4 125.2)">1</text>
<text x="216.9" y="125.2" transform="rotate(-90 216.9 125.2)">2</text>
<text x="219.5" y="125.2" transform="rotate(-90 219.5 125.2)">1</text>
<text x="227.1" y="125.2" transform="rotate(-90 227.1 125.2)">2</text>
<text x="229.6" y="125.2" transform="rotate(-90 229.6 125.2)">1</text>
<text x="55" y="126.5" transform="rotate(-90 55 126.5)">2</text>
<text x="78.3" y="126.4">4</text>
<text x="91" y="126.4">2</text>
<text x="10.4" y="135.9">C</text>
<text x="285.4" y="135.9">C</text>
<text x="56.8" y="146">1</text>
<text x="67.9" y="146">2</text>
<text x="23" y="155.6">2</text>
<text x="54.9" y="150.6" transform="rotate(-90 54.9 150.6)">2</text>
<text x="113.8" y="153.7">1</text>
<text x="130.3" y="153.7">6</text>
<text x="23" y="158.1">1</text>
<text x="46.5" y="158">1</text>
<text x="59.2" y="158">3</text>
<text x="113.8" y="156.2">2</text>
<text x="113.8" y="158.7">3</text>
<text x="130.3" y="158.7">4</text>
<text x="130.3" y="156.2">5</text>
<text x="54.9" y="163.3" transform="rotate(-90 54.9 163.3)">4</text>
<text x="56.8" y="168.3">1</text>
<text x="67.9" y="168.3">2</text>
<text x="109.4" y="175.3">1</text>
<text x="109.4" y="179.1">2</text>
<text x="10.4" y="185.9">D</text>
<text x="109.4" y="182.9">3</text>
<text x="285.4" y="185.9">D</text>
<text x="35" y="199.9">1</text>
<text x="85" y="199.9">2</text>
<text x="135" y="199.9">3</text>
<text x="185" y="199.9">4</text>
<text x="235" y="199.9">5</text>
<text x="285" y="199.9">6</text>
</g>
<g font-size="1.8" fill="#008484">
<text x="117.1" y="15.8">10K</text>
<text x="20.5" y="18.2">H1</text>
<text x="20.5" y="23.3">H2</text>
<text x="20.9" y="20.5">MountingHole</text>
<text x="97.4" y="18.1">+3V3</text>
<text x="117.1" y="18.7">R14</text>
<text x="159.6" y="23.8">ESP-12E</text>
<text x="162.1" y="21.5">U4</text>
<text x="214.5" y="20.1">J3</text>
<text x="214.8" y="22.4">TX/RX</text>
<text x="20.5" y="28.3">H3</text>
<text x="20.9" y="25.6">MountingHole</text>
<text x="84.3" y="29.5">RESET</text>
<text x="99.6" y="27.9" transform="rotate(-90 99.6 27.9)">R10</text>
<text x="102.6" y="27.9" transform="rotate(-90 102.6 27.9)">10K</text>
<text x="213.8" y="29.5">GND</text>
<text x="20.5" y="33.4">H4</text>
<text x="20.9" y="30.7">MountingHole</text>
<text x="20.9" y="35.7">MountingHole</text>
<text x="85.5" y="35.2">JP4</text>
<text x="149" y="33.3">REST</text>
<text x="149" y="35.8">ADC</text>
<text x="173.7" y="35.8">RXD</text>
<text x="173.9" y="33.3">TXD</text>
<text x="201.8" y="31.9">+3.3V</text>
<text x="90.2" y="41">C4</text>
<text x="103.1" y="37.1">10K</text>
<text x="103.1" y="39.7">10K</text>
<text x="108.2" y="40.9">R16</text>
<text x="108.7" y="38.4">R6</text>
<text x="149" y="38.3">CH_PD</text>
<text x="149" y="40.9">GPIO16</text>
<text x="172" y="40.9">GPIO4</text>
<text x="172" y="38.3">GPIO5</text>
<text x="218.5" y="39.1">FLASH/UPLOAD</text>
<text x="223.9" y="36.8">JP5</text>
<text x="82.4" y="44.7">100nF</text>
<text x="116.5" y="42.2">10K</text>
<text x="121.6" y="43.5">R17</text>
<text x="149" y="43.4">GPIO14</text>
<text x="149" y="46">GPIO12</text>
<text x="172" y="46">GPIO2</text>
<text x="172" y="43.4">GPIO0</text>
<text x="149" y="48.5">GPIO13</text>
<text x="149" y="51">VCC</text>
<text x="171" y="48.5">GPIO15</text>
<text x="173.5" y="51">GND</text>
<text x="192" y="52.9">10K</text>
<text x="199" y="52.9">10K</text>
<text x="135.1" y="56.6">+3.3V</text>
<text x="157.5" y="54.5" transform="rotate(-90 157.5 54.5)">CS0</text>
<text x="160" y="54.5" transform="rotate(-90 160 54.5)">MISO</text>
<text x="162.6" y="54.5" transform="rotate(-90 162.6 54.5)">GPIO9</text>
<text x="165.1" y="54.5" transform="rotate(-90 165.1 54.5)">GPIO10</text>
<text x="167.6" y="54.5" transform="rotate(-90 167.6 54.5)">MOSI</text>
<text x="170.2" y="54.5" transform="rotate(-90 170.2 54.5)">SCLK</text>
<text x="197.4" y="54.1" transform="rotate(-90 197.4 54.1)">R7</text>
<text x="204.4" y="54.6" transform="rotate(-90 204.4 54.6)">R15</text>
<text x="88.4" y="64.6" transform="rotate(-90 88.4 64.6)">GND</text>
<text x="190" y="60.2" transform="rotate(-90 190 60.2)">GND</text>
<text x="197.7" y="65.2" transform="rotate(-90 197.7 65.2)">GND</text>
<text x="201.4" y="63">+3V3</text>
<text x="237.7" y="64" transform="rotate(-90 237.7 64)">GND</text>
<text x="117.1" y="66.8">10K</text>
<text x="123.1" y="67.3" transform="rotate(-90 123.1 67.3)">R11</text>
<text x="123.4" y="77.9" transform="rotate(-90 123.4 77.9)">GND</text>
<text x="191.4" y="81.2">10K</text>
<text x="199" y="79.1">+3V3</text>
<text x="220" y="81.2">10K</text>
<text x="227.5" y="79.1">+3V3</text>
<text x="191.9" y="84.1">R8</text>
<text x="218.4" y="87.8">BSS138</text>
<text x="220" y="84.1">R12</text>
<text x="172.1" y="93.9" transform="rotate(-90 172.1 93.9)">JP7</text>
<text x="177.9" y="94.7" transform="rotate(-90 177.9 94.7)">D03,3</text>
<text x="178.3" y="94">BSS138</text>
<text x="182.8" y="91.7">Q1</text>
<text x="208.3" y="94.5" transform="rotate(-90 208.3 94.5)">JP8</text>
<text x="214" y="95.3" transform="rotate(-90 214 95.3)">D13,3</text>
<text x="53.2" y="99.3">GND</text>
<text x="59.9" y="99.4">+12V</text>
<text x="73.5" y="97.4">GND</text>
<text x="192" y="99">10K</text>
<text x="192.6" y="101.9">R9</text>
<text x="199.4" y="96.9">+5V</text>
<text x="219.7" y="96.1">Q2</text>
<text x="220.6" y="101.9">R13</text>
<text x="220.6" y="99">10K</text>
<text x="228" y="96.9">+5V</text>
<text x="85.9" y="105.1">EXT-LED</text>
<text x="86.8" y="103.2">JP6</text>
<text x="235.2" y="107.2">10K</text>
<text x="63.7" y="112.1">R1</text>
<text x="73.6" y="112">JP3</text>
<text x="89.1" y="108.8">LED</text>
<text x="99.5" y="114">220R</text>
<text x="100.5" y="112.1">R2</text>
<text x="235.2" y="110.2">R18</text>
<text x="38.9" y="119.6">J2</text>
<text x="63.6" y="114.5">4R</text>
<text x="73.9" y="114.3">CUR-LIM</text>
<text x="81.4" y="118.8">TLP3544</text>
<text x="84" y="116.5">U1</text>
<text x="89.1" y="115.1">D4</text>
<text x="251" y="118.2">SEL_BUZ</text>
<text x="251.2" y="115.9">J10</text>
<text x="59.3" y="124.8">D2</text>
<text x="99.5" y="124.1">220R</text>
<text x="100.5" y="122.2">R3</text>
<text x="34.9" y="127.8">DOOR 12V OUT</text>
<text x="58.6" y="127.3">40V 2A</text>
<text x="198" y="131.2" transform="rotate(-90 198 131.2)">+12V</text>
<text x="203.8" y="131.5" transform="rotate(-90 203.8 131.5)">J4</text>
<text x="208.8" y="131.5" transform="rotate(-90 208.8 131.5)">J6</text>
<text x="213.9" y="131.5" transform="rotate(-90 213.9 131.5)">J5</text>
<text x="219" y="131.5" transform="rotate(-90 219 131.5)">J8</text>
<text x="229.2" y="131.5" transform="rotate(-90 229.2 131.5)">J7</text>
<text x="237" y="131.3" transform="rotate(-90 237 131.3)">GND</text>
<text x="94.1" y="133.6">GND</text>
<text x="40.3" y="141.8">F1</text>
<text x="61.3" y="143.2">JP1</text>
<text x="78.3" y="139.4">+12V</text>
<text x="149.4" y="143.8">4,7uH</text>
<text x="150.7" y="141.5">L1</text>
<text x="34.7" y="144.1">Polyfuse_Small</text>
<text x="60.7" y="148.9">DC-B</text>
<text x="81.7" y="149.4">B240AE-13</text>
<text x="84.6" y="144.3">D3</text>
<text x="121.4" y="147.9">U3</text>
<text x="137.3" y="148.8">C5</text>
<text x="19.3" y="153.8">J1</text>
<text x="62.2" y="156">D1</text>
<text x="117.9" y="154.6">SW</text>
<text x="118.8" y="150.2">ACT4088</text>
<text x="123.7" y="154.6">BST</text>
<text x="136.4" y="151.1">22nF</text>
<text x="147.1" y="152.1">B240AE-13</text>
<text x="161.5" y="150.5">TP2</text>
<text x="168.8" y="151.9">+5V</text>
<text x="46.7" y="156.2">-</text>
<text x="59.2" y="156.2">+</text>
<text x="60.2" y="161">B125C2300-1500B</text>
<text x="83.2" y="156.6">C1</text>
<text x="96.5" y="156.6">C2</text>
<text x="117.9" y="157.1">IN</text>
<text x="117.9" y="159.6">EN</text>
<text x="124.9" y="159.6">FB</text>
<text x="125.9" y="157.1">G</text>
<text x="138.9" y="161.6">150K</text>
<text x="139.9" y="159.7">R5</text>
<text x="151.3" y="157.1">D5</text>
<text x="18.2" y="162.1">12V AC</text>
<text x="61.3" y="165.4">JP2</text>
<text x="105.4" y="164.2">C3</text>
<text x="105.5" y="166.5">10nF</text>
<text x="133.9" y="167.7" transform="rotate(-90 133.9 167.7)">28,7K</text>
<text x="137.3" y="165.9">R4</text>
<text x="166.9" y="162.8" transform="rotate(-90 166.9 162.8)">TestPoint 5V</text>
<text x="60.7" y="171.1">DC-B</text>
<text x="82.6" y="169.4" transform="rotate(-90 82.6 169.4)">470uF/25V</text>
<text x="95.3" y="168.7" transform="rotate(-90 95.3 168.7)">470uF/25V</text>
<text x="163.9" y="172.1" transform="rotate(-90 163.9 172.1)">C6</text>
<text x="113.4" y="176.1">GND</text>
<text x="113.4" y="180">OUT</text>
<text x="126" y="178.8">U2</text>
<text x="78.2" y="184.4">TestPoint 3,3V</text>
<text x="113.4" y="183.8">IN</text>
<text x="127" y="181.1">LM1117-3,3V</text>
<text x="147.4" y="181.2">GND</text>
<text x="167.1" y="186" transform="rotate(-90 167.1 186)">22-220uf 10V LOW RES</text>
<text x="87.8" y="186.7">TP1</text>
<text x="95.7" y="190">+3.3V</text>
<text x="103.4" y="190">+5V</text>
</g>
<g font-size="1.8" fill="#0000c2">
<text x="244.9" y="102.5" transform="rotate(-90 244.9 102.5)">LEVEL SHIFTER 5V-3.3V</text>
<text x="105.4" y="134.6">MosFet Opto Relais</text>
<text x="233.7" y="139.1">has 5V D0/D1 Datalines</text>
<text x="202.9" y="144.4" transform="rotate(-90 202.9 144.4)">12V</text>
<text x="205.5" y="144.4" transform="rotate(-90 205.5 144.4)">D0</text>
<text x="208" y="144.4" transform="rotate(-90 208 144.4)">D1</text>
<text x="210.6" y="144.4" transform="rotate(-90 210.6 144.4)">LED</text>
<text x="213.1" y="144.4" transform="rotate(-90 213.1 144.4)">WG26-34</text>
<text x="215.6" y="144.4" transform="rotate(-90 215.6 144.4)">Buzzer</text>
<text x="218.2" y="144.4" transform="rotate(-90 218.2 144.4)">Door Sensor</text>
<text x="220.7" y="144.4" transform="rotate(-90 220.7 144.4)">Button</text>
<text x="223.3" y="144.4" transform="rotate(-90 223.3 144.4)">3,3V</text>
<text x="225.8" y="144.4" transform="rotate(-90 225.8 144.4)">3,3V</text>
<text x="228.3" y="144.4" transform="rotate(-90 228.3 144.4)">GND</text>
<text x="230.9" y="144.4" transform="rotate(-90 230.9 144.4)">GND</text>
<text x="201.9" y="159.2">Wiegand compatible Card Reader</text>
<text x="201.9" y="161.3">QWIOT 7304D2</text>
<text x="34.9" y="174">DC-B Jumper are set when the input is 12V DC</text>
<text x="179.1" y="170">INTERFACE FOR WIEGAND NFC READER WITH WLAN ESP8266</text>
<text x="179.1" y="172.1">Software https://github.com/esprfid/esp-rfid</text>
<text x="188.6" y="190.5">NFC WIEGAND ESP-RFID BOARD</text>
<text x="146.7" y="192.4">POWER 5V &amp; 3,3V a 1,5A</text>
</g>
<g font-size="1.8">
<text x="31" y="159.4">12VGND</text>
<text x="31.6" y="156.2">+12VW</text>
</g>
<g font-size="1.1" fill="#008484">
<text x="145.8" y="146.1">1</text>
<text x="157.2" y="146.1">2</text>
</g>
</svg>
